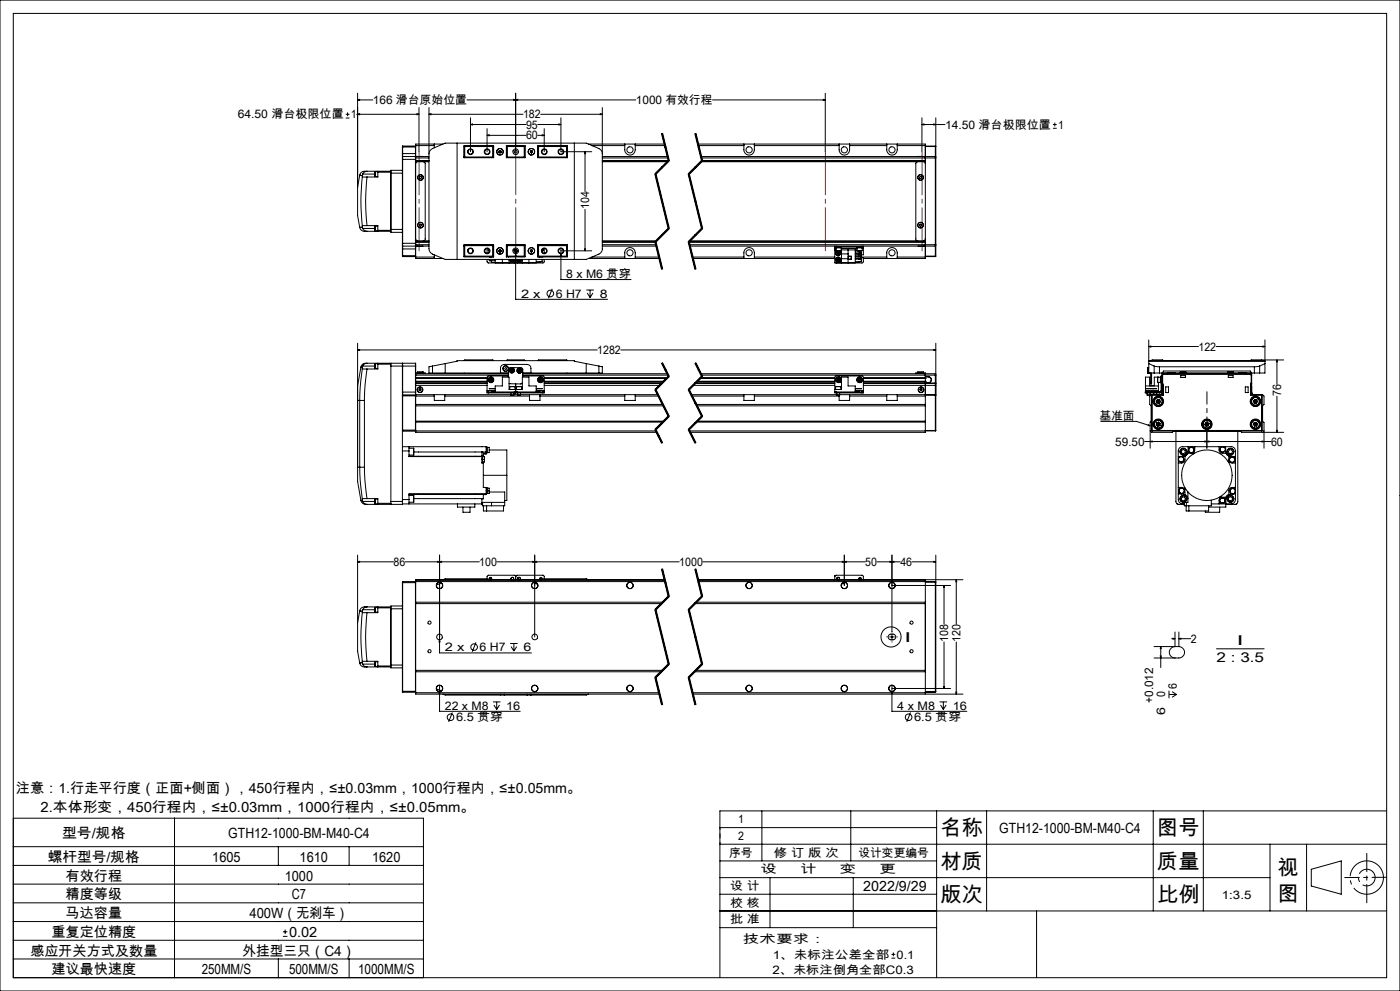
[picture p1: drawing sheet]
<svg xmlns="http://www.w3.org/2000/svg" width="420mm" height="297mm" viewBox="0 0 420 297" stroke-linecap="round" stroke-linejoin="round" font-family="sans-serif">
<g fill="none" stroke="#000" stroke-width=".3">
<path d="M0 0h420v297h-420zM4 4h412v289h-412zM103.7 35.4h1.1M103.7 34.3h1.1M104.3 33.7v1.1M107 34.3h18.7M107.3 29.9l.6-.1v.3zM107.3 34.3l.6-.2v.3zM107.3 29.9h4.5M107.3 27.9v28.2M125.1 34.1l.6 .2-.6 .1zM125.7 32.2v13.3"/>
<path d="M128.7 34.3l.6-.2v.3zM128.7 32.2v42.4l.1 .6 .7 .8 4.1 1.7h42.3l4.3-1.9 .5-.9v-42.7M128.7 34.3h28.2M141.1 37.3l.6-.2v.4zM141.1 37.3h16.7M141.1 35.3v10.2M146.1 38.6v6.9M154.1 29.8l.6 .1-.6 .2zM154.7 29.9l.6-.1v.3zM154.7 27.9v17.6M161.3 37.3h7M162.2 34.3h18.5"/>
<path d="M163.3 38.6v6.9M167.7 37.1l.6 .2-.6 .2zM168.3 35.3v10.2h9.2M180.1 34.1l.6 .2-.6 .1zM190.7 29.9h-50.6M198.6 40l2 8.2M198.8 40l2 8.1M208.6 40l2 8.2M208.8 40l2 8.1M213.7 29.9h33.9M247 29.8l.6 .1-.6 .2zM247.6 27.9v17.6"/>
<path d="M276.6 37.3l.6-.2v.4zM276.6 37.3h6.9M276.6 35.3v10.2M280.1 37.1l.6 .2-.6 .2zM280.7 35.3v11.8M315.9 38.4h1.1M315.9 37.3h1.1M316.4 36.8v1.1M107.3 56.1v8.5l.6 3.6M107.9 52.5h.1M107.9 52.5l.8 .1M107.9 52.5l-.6 3.6"/>
<path d="M108.7 52.9a64.4 64.4 0 0 0 0 14.8M108.7 52.9l1.4 .2M108.7 52.6v.3M108.8 52.2l-.1 .4M108.8 52.2h3.7M110.1 51.3h-.6a1.42 1.42 0 0 0-1.6 1.2M110.1 53.1a66.4 66.4 0 0 0 0 14.5M110.1 51.3a1.37 1.37 0 0 0-1.3 .9M110.1 51.3h7.2M112.5 52.2v.7M112.5 51.5v.7M112.5 51.5h.8"/>
<path d="M112.5 52.9h.8M113.3 51.3v.3M113.3 51.6v1.5h-3.2M113.3 51.6h4M117.3 51.3v.3M117.3 51.6v17.4M117.3 51.9h3.4M120.7 51h-3.4v.3M120.7 47.8v4.1M120.7 47v.8M120.7 46v1M120.7 51.9v16.9"/>
<path d="M120.7 47.8h4M120.7 46h4M120.7 44.1h4M120.8 46.9v26.9M120.8 43.8v3.1M120.8 43.8l-.1 2.2M120.8 46.9h7.9M120.8 43.8h3.8M120.8 46.9l-.1 .1M124.6 46.9v26.9M124.6 43.8v3.1M124.6 46.9l.1 .1"/>
<path d="M124.6 43.8h.1M124.7 46.9h.1M124.7 47v.8M124.7 47.8v25.1M124.7 48.1h4M124.7 43.6h5.6M124.7 47.3h4M125.1 46.9h1.8M126 52.9h.3l.2 .3-.2 .3h-.4l-.1-.3zM127 48.5l.6 .4v22.8l-.6 .5M128.7 48.5h-3.4l-.6 .5M128.7 46.1l.1-.7 .7-.7 4.1-1.8h42.3l4.1 1.8 .6 .7 .1 .7"/>
<path d="M130.3 43.2v1.1M132.9 43.2h-8.2v3.7M137.1 42.9v34.8M139.2 46.9h.1M139.2 43.7h8.9v3.6h-8.9zM139.3 43.8v3.5M139.3 43.8h8.8M139.3 43.8l.1 .1M139.4 43.9h8.4M139.4 47.1h8.4M139.4 43.9v3.2M139.4 47.1l-.1 .1h8.8"/>
<path d="M146.1 40.6l.7-.2v.3zM146.1 40.6h11.7M147.8 43.9l.2-.1v3.4l-.2-.1M147.8 43.9v3.2M149.7 45.3v.3M149.7 45.6l.3 .2M150 45.2l.3 .1M150 45.2l-.3 .1M150.3 45.3v.3M150.3 45.6l-.3 .2M151.9 43.7l.1 .1M151.9 43.7h5.6v3.6h-5.6z"/>
<path d="M151.9 43.8h5.6M151.9 47.2h5.6M152 43.8v3.4l.2-.1M152 43.8l.2 .1M152.2 43.9h5.1M152.2 47.1h5.1M152.2 43.9v3.2M157.3 43.9l.1-.1v3.4l-.1-.1M157.3 43.9v3.2M159.1 45.3v.3M159.1 45.6l.3 .2M159.4 45.2l.3 .1"/>
<path d="M159.4 45.2l-.3 .1M159.7 45.3v.3M159.7 45.6l-.3 .2M161.3 40.6h2M161.3 43.7h8.9v3.6h-8.9zM161.3 43.8h8.8M161.6 43.9l-.2-.1v3.4l.2-.1M161.6 43.9h8.4M161.6 47.1h8.4M161.6 43.9v3.2M162 43.7v.1M162.7 40.4l.6 .2-.6 .1z"/>
<path d="M170 43.9v3.2M170 47.1l.1 .1h-8.8M170.1 43.8v3.5M170.1 46.9h.1M170.1 43.8l-.1 .1M172.3 42.9v34.8M175.5 45.5l.1 .6h-.2zM175.5 45.5v11.9M176.5 43.2h22.9M177.6 43.6h9.8M180.7 48.5h19.6M180.7 46.9h19.6"/>
<path d="M180.7 48.1h19.9M180.7 47.3h19.7M187.4 43.2v1.7a1.57 1.57 0 0 0 1.6 1.6 1.57 1.57 0 0 0 1.6-1.6v-1.7M190.6 43.6h8.9M196.4 52.2l4 16.3M196.8 52.1l4 16.3M198.4 40l2 8.2M200.5 48l-4 4M200.6 48.2l-4 4 4 16.3-4 4 2 8.1M200.8 48.3l-4 4M206.4 52.2l4 16.3M206.8 52.1l4 16.3"/>
<path d="M208.4 40l2 8.2M209.4 43.2h68.2v34.3h-18.6M209.5 43.6h13.7M210.3 48.5h66.7l.6 .5M210.3 46.9h70.3M210.4 47.3h70.2M210.5 48l-4 4M210.6 48.2h67M210.6 48.2l-4 4 4 16.3-4 4 2 8.1M210.8 48.3l-4 4M223.2 43.2v1.7a1.57 1.57 0 0 0 1.5 1.6 1.57 1.57 0 0 0 1.6-1.6v-1.7M226.3 43.6h25.4"/>
<path d="M251.7 43.2v1.7a1.57 1.57 0 0 0 1.6 1.6 1.57 1.57 0 0 0 1.6-1.6v-1.7M254.9 43.6h11.1M266 43.2v1.7a1.57 1.57 0 0 0 1.6 1.6 1.57 1.57 0 0 0 1.6-1.6v-1.7M269.2 43.6h8.4M275.3 48.5l-.6 .4v22.8l.2 .3 .4 .2M275.4 46.9h1.8M276.1 52.9h.3l-.1 .6-.4-.1-.1-.3zM277.6 43.8h3M277.6 43.9h3M280.6 47.3h.1M280.6 46.9v.4M280.6 46.9l.1 .2"/>
<path d="M280.6 43.8v.1M280.6 43.9v3M280.6 47.3v26M280.7 47.1v.2M280.7 47.3v26M107.9 68.2a1.75 1.75 0 0 0 2.2 1.1M107.9 68.2h.1M108.7 67.7v.3M108.7 68l.1 .5M108.7 68l-.8 .2M108.8 68.5l.7 .7 .6 .1M108.8 68.5h3.7"/>
<path d="M110.1 67.6l-1.4 .1M110.1 67.6h3.2v1.4M110.1 69.3h7.2M112.5 69.1h.1M112.5 67.8v.7M112.5 68.5v.6M112.5 67.8h.1M112.5 68.5v.7M112.5 67.8h.8M112.5 69.2h.8M113.3 69v.3M113.3 69h4"/>
<path d="M117.3 69.3v.3h3.4M117.3 69v.3M117.3 68.8h3.4M120.7 68.8v4.1M120.7 72.9v.8M120.7 73.7v.9M120.7 74.6l.1 2.3M120.7 76.6h4M120.7 72.9h4M120.7 73.7l.1 .1M120.7 74.6h4M120.8 73.8v3.1"/>
<path d="M120.8 73.8h7.9M120.8 76.9h3.8M124.6 73.8v3.1M124.7 71.6l.5 .6h3.5M124.7 73.7h.1M124.7 72.9v.8M124.7 73.8v3.7h8.2M124.7 72.5h4M124.7 77h5.6M124.7 73.3h4M124.7 73.7l-.1 .1M124.7 76.8l-.1 .1"/>
<path d="M125.1 73.8h1.8M125.8 67.4l.3-.2 .3 .1v.3l-.2 .2-.3-.1zM130.3 76.4v1.1M139.2 73.8h.1M139.2 73.4h8.9v3.6h-8.9zM139.3 73.4v3.5M139.3 76.9h8.8M139.4 76.8h8.4M139.4 73.6v3.2M139.4 73.6h8.4M139.4 76.8l-.1 .1M146.1 77.7l.1 .9 .3 .2h8"/>
<path d="M146.1 74.5v1.4M146.5 75.1h.4M146.5 74.6v.5M146.8 77h.1M146.8 77.7v.4h1.8M146.9 75.2l-.1 .3M146.9 78.1h.4M147.5 76.9v.1M147.5 78.1v.6h1.1M147.8 73.6l.2-.1v3.4l-.2-.1M147.8 73.6v3.2M148.1 73.5h-8.8l.1 .1"/>
<path d="M148.6 77.7v1.1h12.3v-1.1M149.7 75v.3M149.7 75.3l.3 .2M150 74.9l.3 .1M150 74.9l-.3 .1M150.3 75v.3M150.3 75.3l-.3 .2M150.7 77.7v1.1M151.9 73.4h5.6v3.6h-5.6zM151.9 76.9h5.6M151.9 73.5h5.6M152 76.9l-.1 .1"/>
<path d="M152.2 73.6l-.2-.1v3.4M152.2 76.8h5.1M152.2 73.6v3.2M152.2 73.6h5.1M152.2 76.8l-.2 .1M152.5 76.9v.1M152.6 76.9v.1M152.7 77.7v1.1M152.8 78h1.5M152.8 77.7v.3M153.2 76.9v.1M153.4 78l.2 .2"/>
<path d="M153.6 78v.2M153.9 78l.1 .1M154 78.1l-.4 .1M154 78v.1M154.3 75.1h.1M154.3 75.3l.1 .2M154.3 75v.1M154.3 77.7v.3M154.4 74.9h.6M154.4 77.7a.76 .76 0 0 1-.6 .8 .76 .76 0 0 1-.8-.5 .77 .77 0 0 0 .9 .6 .77 .77 0 0 0 .6-.9M154.7 76.1l.2 .6h-.3zM154.7 74.3v15.4h27.6"/>
<path d="M154.9 77.7a.78 .78 0 0 0 .7 .9 .78 .78 0 0 0 .9-.6M155.1 78h.1M155.1 75.1h.1M155.1 75v.1M155.1 77.7v.3M155.1 78h1.5M155.1 75.3l-.1 .2M155.4 78l.4 .2M155.8 78v.2M156 78l-.2 .2M156.3 76.9v.1M156.6 78h.1"/>
<path d="M156.6 77.7v.3M156.7 77.7v1.1M156.8 76.9v.1M157.3 73.6l.1-.1v3.4l-.1-.1M157.3 73.6v3.2M158.7 77.7v1.1M159.1 75v.3M159.1 75.3l.3 .2M159.4 74.9l.3 .1M159.4 74.9l-.3 .1M159.7 75v.3M159.7 75.3l-.3 .2"/>
<path d="M161.3 73.4h8.9v3.6h-8.9zM161.3 76.9h8.8M161.3 73.5h8.8l-.1 .1M161.6 73.6l-.2-.1v3.4l.2-.1M161.6 76.8h8.4M161.6 73.6v3.2M161.6 73.6h8.4M161.9 76.9v.1M161.9 78.4v.3h-1M162 76.9v.1M162.6 75.1h.3M162.6 77h.1"/>
<path d="M162.6 77.9v-.2v.7h-1.7M162.9 75.1h-.3M162.9 74.6v.5M163.3 77.7v.9l-.4 .2h-8M163.3 74.5v1.4M168.3 76.1l.1 .6h-.3zM168.3 74.3v9.5h21M168.3 75.2h9.2M170 73.6v3.2M170 76.8l.1 .1M170.1 73.4v3.5M170.1 73.8h.1"/>
<path d="M175.4 74.6h.2l-.1 .6zM175.5 62.8v12.4M176.5 77.5h21.3M177.6 77h9.8M180.7 72.2h16.2M180.7 73.8h16.2M180.7 73.3h16.1M187.4 77.5v-1.7a1.57 1.57 0 0 1 1.6-1.6 1.57 1.57 0 0 1 1.6 1.6v1.7M190.6 77h7.1M196.4 72.5l2 8.2M196.6 72.5h-15.9M196.8 72.4l2 8.2"/>
<path d="M200.5 68.3l-4 4M200.8 68.6l-4 4M206.4 72.5l2 8.2M206.6 72.5h71M206.8 73.3h73.8M206.8 72.4l2 8.2M206.9 73.8h73.7M207.7 77h15.5M207.8 77.5h42.6M210.5 68.3l-4 4M210.8 68.6l-4 4M223.2 77.5v-1.7a1.57 1.57 0 0 1 1.5-1.6 1.57 1.57 0 0 1 1.6 1.6v1.7"/>
<path d="M226.3 77h24.1M250.4 74h.5M250.4 74v.5M250.4 74.5v4.3h6.2v-3.9M250.4 73.8v.2M250.4 74.9h.4M250.4 74.5h.4M250.7 74v.3h1.7v-.3M250.8 75.1h.9M250.8 75.1h1.6M250.8 74.3v.8M250.9 73.8v.2"/>
<path d="M250.9 74h7.7M251 77.7l.1 .4M251 77.7l.5 .1M251.1 76l.3 .2M251.1 75.1a.77 .77 0 0 0-.3 1.1 .77 .77 0 0 0 1 .3 .77 .77 0 0 0 .4-1M251.1 75.6v.4M251.1 75.6l.4 .2M251.1 78.1l.4 .1M251.2 75.1a.74 .74 0 0 0-.4 1 .74 .74 0 0 0 .9 .4 .74 .74 0 0 0 .4-1M251.4 77.4l.4 .1M251.4 77.4l-.4 .3M251.4 77.4l.1 .4"/>
<path d="M251.5 75.8l.3 .3M251.5 75.8l-.1 .4M251.5 77.8l.3 .2M251.5 77.8v.4M251.5 77.8l-.4 .3M251.5 75.4l.3 .2M251.5 75.4l-.4 .2M251.5 75.4v.4M251.7 75.1l.4 .4M251.8 76.1l-.4 .1M251.8 77.5v.5M251.8 77.5l-.3 .3"/>
<path d="M251.8 75.1l.4 .4M251.8 75.6v.5M251.8 75.6l-.7 .4M251.8 78l-.3 .2M252.4 75.1h-.7M252.4 74.3v.8M252.4 74.9l4.7 .1M252.4 74.5h4.7M252.4 74.9v3.9M252.4 76.1h2M252.4 77.5h2M254.4 74.9v3.9"/>
<path d="M254.5 76.8h.9v.9h-.9zM254.5 76.8v.9M256.6 75.5h1.8v.4M256.6 76.2h1.8v.5h-1.8M256.6 77h1.8v.4h-1.8M256.6 77.7h1.8M256.6 75.9h1.8M257 74v.3h1.7M257.1 75.1h1.6M257.1 74.3v.8M257.7 77.4v.3l.3-.2 .3 .2M257.7 75.1v.4"/>
<path d="M257.7 76.7v.3M257.7 78.4v.3h-1.1M257.8 75.5h.4M257.9 77.5h.2M258.3 75.9l-.1 .3-.5-.3v.3M258.4 75.7v.2M258.4 77.7v.2M258.4 77.3h.6v1.2l-.3 .3h-8.1M258.4 77.7v.7h-1.8M258.4 77h7.6M258.6 74h.4M258.6 73.8v.2"/>
<path d="M258.7 74.3v.8M258.7 74.5h.3M258.7 74v.3M259 74v.5M259 73.8v.2M259 74.5v1.9h-.6M266 77.5v-1.7a1.57 1.57 0 0 1 1.6-1.6 1.57 1.57 0 0 1 1.6 1.6v1.7M269.2 77h8.4M275.4 73.8h1.8M275.8 67.4l.3-.2 .4 .4-.3 .2-.3-.1zM277.6 71.6l-.5 .6h-70.2M277.6 76.8h3"/>
<path d="M277.6 76.9h3M280.6 73.3h.1M280.6 73.3v.5M280.6 76.8h.1M280.6 76.8v.1M280.6 73.8v3M280.7 73.3v.3M280.7 73.6l-.1 .2M280.7 76.8l-.1 .1M280.7 73.6v3.2M165.7 86.6l-1.2 2.8M175.9 86.9h2.3"/>
<path d="M176.2 87.8l.8 1.4M177 86.9v2.3M177.9 87.8l-.9 1.4M107.3 104.9l.6-.2v.3zM107.3 102.9v37.1M107.3 104.9h71.9M108.3 110l-1 5.7v4.3h.6M108.3 110l.4 .1M108.7 110.5l-.6 5.6-.2 3.9M108.7 110.5l1.4 .1M108.7 110.1v.4M108.8 109.7l-.1 .4"/>
<path d="M108.8 109.7h3.7M110.1 108.9h-.3a1.43 1.43 0 0 0-1.5 1.1M110.1 110.6l-.6 4.6-.2 4.8M110.1 108.9l-.7 .1-.6 .7M110.1 108.9h14.5M112.5 110.4h.1M112.5 109v1.4M112.5 109h.8M112.5 110.4h.8M113.3 108.9v.2M113.3 109.1v1.5h-3.2M113.3 109.1h4"/>
<path d="M117.3 108.9v.8M117.3 109.7h7.4M117.3 109.7v40.6M120.7 108.9h.1M120.7 108.9l.1 9.5M120.7 117.5v.9M120.7 108.9v8.6M120.7 118.4v31.9M120.7 118.7h4M120.7 117.5h4M120.8 118.4v10.8M120.8 118.4h3.8"/>
<path d="M120.8 118.4h-.1M124.6 108.9v9.5M124.6 108.9l.1 .8M124.6 118.4v10.8M124.6 118.4h.1M124.7 114.8v.1M124.7 109.7v2.7M124.7 111.8h.6M124.7 117.5v.8M124.7 118.3v11.3h72.3M124.7 118.3h5.6M124.7 118.7h5.6"/>
<path d="M124.7 112h27.8M124.7 114.3h21.4M124.7 113.4h21.4M124.7 112.4h27.8M124.7 114.9h21.4M124.7 114.8h21.4M124.7 115.5h21.4M124.7 112.4v2.4M124.7 114.9v2.6M125.3 111.7v.1M125.3 111.7h1.7M125.3 111.5h1.4"/>
<path d="M125.3 111.8h1.7M125.3 111.5v.5M125.7 116.6l.3-.1 .3 .2v.3l-.6-.1zM126.7 111.5h-1.4M126.7 111.5h.3M127 111.5h.1M127 111.7v.1M127 111.8h.6v.2M127 111.5v.5M129.8 111.8h20.3v-1.4a1.14 1.14 0 0 1 1.2-1.2h6.9a1.14 1.14 0 0 1 1.1 1.2v1.4h20.4M129.8 109.7l-1.1 .2v1.9h1.1M129.8 109.7v2.1"/>
<path d="M130.3 118.3h3.1M130.3 118.3v1.7h3.1v-1.7M133.4 118.3h19.9M133.4 118.7h25.5M133.6 109v2.8M139.3 108h8.7M139.3 108v.1M139.3 111.8v.2M146.1 114.3h-21.4l21.4 .1M146.1 113.3h-21.4h21.4M146.1 117.5h.5M146.1 117.5v.3h.5"/>
<path d="M146.1 117v.5M146.1 117h2.5M146.6 117.5h7.7M146.6 117.8h7.7M146.6 117.5v.3M146.9 113.6v.4M146.9 113.6l.4 .2M146.9 114l.4 .3M147.2 113.4l-.3 .2M147.2 113.4l.4 .2M147.2 113.4l.1 .4M147.3 113.8l.4 .2"/>
<path d="M147.3 113.8l-.4 .2M147.3 113.8v.5M147.5 117.1v.2h1.1M147.6 113.6l.1 .4M147.6 113.6l-.3 .2M147.7 114l-.4 .3M148 108v.1M148.6 117.5v-1.8h2.1v-2.7h2v3.7h4v-3.7h2v2.7h2.2v1.8M148.6 116.4h-1.8l1.8 .1M150.1 111.7h2.4M152 108h5.4M152 108v.1"/>
<path d="M152.5 112.7h-6.1l-.3 .4v3.9M152.5 113l.1-2.4 .5-.5 3.5 .2 .2 .4v2.3M152.9 115.9h1.6M152.9 115.9v.8M153.1 110.9l.1 .4M153.1 110.9l.5 .1M153.2 111.3l.5 .1M153.3 118.4h.8M153.3 117.8v.6M153.5 110.6l-.4 .3M153.5 110.6l.4 .1M153.5 110.6l.1 .4"/>
<path d="M153.6 111l.1 .4M153.6 111l.4 .1M153.6 111l-.4 .3M153.9 110.7l.1 .4M153.9 110.7l-.3 .3M154 111.1l-.3 .3M154.1 118.3h1.2M154.1 117.8v.6M154.3 117.8h.4M154.3 117.5h.9M154.3 117.5v.3M154.5 115.9v.8"/>
<path d="M154.7 117.8h.5M154.7 115v2.8M155 115.8h.1M154.9 115.9h1.6M154.9 115.9v.8M155 115.8l1.5 .1M155.2 117.5h7.6M155.2 117.8h7.6M155.2 117.5v.3M155.3 118.4h.1M155.3 117.8v.6M155.4 118.4h.7"/>
<path d="M155.4 118.4h.1M155.4 111l.1 .4M155.4 111l.9 .2M155.5 111.4l.5 .1M155.8 110.7l-.4 .3M155.8 110.7l.3 .1M155.8 110.7l.1 .4M155.9 111.1l-.4 .3M155.9 111.1l.1 .4M156.1 118.4h-.7M156.1 118.3h2.8M156.1 117.8v.6"/>
<path d="M156.1 110.8l.2 .4M156.1 110.8l-.2 .3M156.3 111.2l-.3 .3M156.5 115.9v.8M156.7 114.7l-.4 .4-3.6-.2M156.8 112.7h6.2l.3 .3v4M156.8 112h43.4M156.8 112.4h43.6M156.8 111.7h2.5M157.4 108v.1M158.9 118.3h3.1M158.9 118.3v1.7h3.1v-1.7"/>
<path d="M160.9 116.4h1.7l-1.7 .1M161.4 108h8.7M161.4 108v.1M161.7 113.7l.1 .4M161.7 113.7l.8 .3M161.8 114.1l.4 .2M161.9 117.1v.2h-1M162 118.3h25.4M162 118.7h25.4M162.1 113.4l.4 .2M162.1 113.4l-.4 .3M162.1 113.4l.1 .9"/>
<path d="M162.5 113.6v.4M162.5 113.6l-.7 .5M162.5 114l-.3 .3M162.8 117.5h.5M162.8 117.5v.3M163.3 117.5v.3h-.5M163.3 117v.5M163.3 114.3h35.8M163.3 113.3h36.8M163.3 113.4h36.7M163.3 117l-2.4 .1M163.3 114.9h35.2"/>
<path d="M163.3 114.8h35.3M163.3 115.5h34.6M163.3 114.4h35.7M170.1 108v.1M170.1 111.8v.2M175.9 109l-3.6-.7v-.2h-35.2v.2l-7.3 1.4M175.9 109v2.8M175.9 109l3.8 .7M179.7 109.7l1 .2v1.9h-1M179.7 109.7v2.1M186.2 104.9h94.5M187.4 118.3h3.2"/>
<path d="M187.4 118.3v1.7h3.2v-1.7M190.6 118.3h6.7M190.6 118.7h7M196.5 116.9l4 7.9M196.8 116.7l4 8M198.5 108.9l2 4M198.6 108.8l2 4-4 4 4 8-4 4 2 3.9M198.8 108.7l1 2M199.8 110.7l1 2zM200.5 112.7l-4 4M200.8 112.9l-4 4M206.5 116.9l4 7.9"/>
<path d="M206.8 116.7l4 8M207.4 118.3h15.8M207.6 118.7h15.6M207.9 115.5h42.5M208.5 108.9l2 4M208.5 114.9h41.9M208.6 108.8l2 4-4 4 4 8-4 4 2 3.9M208.6 114.8h41.8M208.8 108.7l2 4M209 114.4h41.4M209.1 114.3h41.3M209.2 114.3h41.2"/>
<path d="M210 113.4h40.4M210.1 113.3h40.3M210.2 112h70.4M210.4 112.4h70.2M210.5 112.7l-4 4M210.8 112.9l-4 4M223.2 118.3h3.1M223.2 118.3v1.7h3.1v-1.7M226.3 118.3h24.7M226.3 118.7h25.4M250.4 117.5h.5M250.4 116.7h2v-3.7h2v2.7h2.2v1.8"/>
<path d="M250.7 115.9h1.5M250.7 115.9v.8M250.9 117.5h7.7M250.9 117.5v.3M250.9 117.8h7.7M251 118.4h.1M251 117.8v.6M251.1 118.4h.8M251.1 118.4h.7M251.2 113.9l.3 .4M251.3 113.6l-.1 .3M251.3 113.6l.6 .5"/>
<path d="M251.6 113.8l-.4 .1M251.6 113.8l-.1 .5M251.7 113.4l.3 .3M251.7 113.4l-.4 .2M251.7 113.4l-.1 .4M251.9 118.3h3M251.9 117.8v.6M251.9 118.4h-.1M251.9 114.1l-.4 .2M252 113.7l-.1 .4M252 113.7l-.4 .1M252.2 115.9h.1"/>
<path d="M252.2 115.8l-1.5 .1M252.2 115.9v.8M254.9 118.3h11.1M254.9 118.7h11.1M254.9 118.3v1.7h-3.2v-1.6M256.6 116.4h1.8l-1.8 .1M257.5 113.7v.4M257.5 113.7l.8 .3M257.5 114.1l.4 .2M257.7 117.1v.2h-1.1M257.8 113.4l.4 .2M257.8 113.4l-.3 .3"/>
<path d="M257.8 113.4l.1 .9M258.2 113.6l.1 .4M258.2 113.6l-.7 .5M258.3 114l-.4 .3M258.6 117.5h.4M258.6 117.5v.3M259 113.3h18.6M259 117.5v.3h-.4M259 117v-4l-.2-.3h-7.9l-.5 .4v4.7h.5M259 117v.5M259 114.3h18.6M259 113.4h18.6"/>
<path d="M259 117l-2.4 .1M259 114.9h21.6M259 115.5h21.6M266 118.3h3.2M266 118.3v1.7h3.2v-1.7M269.2 118.3h11.4M269.2 118.7h8.4M275.3 111.5h.1M275.3 111.7h.1M275.3 111.8h-.6v.2M275.3 111.7h1.7M275.3 111.5h1.7"/>
<path d="M275.3 111.5v.5M275.3 111.8h1.7M276.2 116.5l.3 .1-.1 .5-.3-.1-.1-.3zM277 111.7v.1M277 111.8h.6v3M277 111.5v.5M277.6 114.3l-18.6 .1M277.6 114.8v14.8h-70.6M277.6 114.3h.1M277.6 113.3h.1M277.6 114.8h.1M277.6 118.4h3"/>
<path d="M277.6 112.9h.8M277.6 114.8h3M277.6 113h.8M278.4 112.9a.98 .98 0 0 1 1 .8 .98 .98 0 0 1-.7 1.1M278.4 113a.88 .88 0 0 1 .9 .8 .88 .88 0 0 1-.9 .9M278.4 112.9v.1M278.4 114.7v.1M278.4 114.7l-19.4 .1M280.1 104.7l.6 .2-.6 .1zM280.6 118.3v.1M280.6 114.8h.1M280.6 112v.4"/>
<path d="M280.6 114.8v.1M280.6 114.9v.6M280.6 112.4v2.4M280.6 115.5v2.8M280.6 118.4v10.6M280.7 102.9v26.1M280.7 114.9h-.1M280.7 114.8h.1M280.7 114.9l-.1 .6M343.6 115.7h3.9M343.7 117.1h3.8v.2h-3.8zM344 117.5h-.4v.3h.4"/>
<path d="M344 117.5h3.9M344 116.4l.7 .1zM344 117.8h1.2M344 117.5v.3M344.1 118.4h.9M344.1 117.8v.6M344.3 110.3l.1 1.6M344.4 110.3h-.1M344.4 110.2l-.1 .1M344.4 110.3v1.6M344.4 110.2v.1M344.4 110.3h.2"/>
<path d="M344.4 110.2h.2M344.6 103.9l.6-.2v.3zM344.6 101.9v9.9M344.6 103.9h14.9M344.6 108.1h34.9M344.6 108.3h34.9M344.6 109l1.7 .7M345 116.4l.4 .1zM345 117.8v.6M345.2 117.8h.8M345.2 117.5v.3M345.2 114.5v.6h.3v-.6"/>
<path d="M345.2 114.5h.3M345.2 111.8v2.7M345.5 118.4h.2M345.5 108h3.4M345.5 108v.1M345.5 111.8v2.7M345.5 118.4v10.6M345.7 118.4h3.3M345.7 118.4v10.6M345.7 116.4l.4 .1zM346 117.5v.3M346 117.8h1.9"/>
<path d="M346.1 117.8v.5M346.3 109.7l1.5 .2M346.3 111.8h1.5M346.3 111.8l-1.9 .1M346.3 109.7v2.1M346.5 116.4l.4 .1zM347 117.8v.5M347.3 113.1v1.5zM347.3 119.7l.6 .1M347.3 119.7l-.4 .5M347.3 119.7l.2 .6M347.3 114.6h.8"/>
<path d="M347.5 113v.1M347.5 114.6v2.9M347.8 111.8h.9M347.8 109.9h28.5M347.8 109.9v1.9M347.9 117.5v.3M347.9 119.8l.3 .6M347.9 119.8l-.8 1M348.1 113v1.7h.2M348.3 117l-.4 .5M348.3 113h-2v2.6h-1.4v-2.6h-1.3v4.5M348.3 117h.3"/>
<path d="M348.3 113.1h.4M348.3 113.1v3.9M348.6 117.2l-.7 .6M348.6 117.6l-.5 .7M348.7 116v1.6M348.7 112.7h-.4v.4M348.7 116h.1M348.7 117.6h.1M348.7 111.8v4.2M348.7 111.8l.4-.6h26l.4 .6M348.7 114.9l.1 .6M348.7 111.7h26.7"/>
<path d="M348.7 117.6l-.4 .7M348.7 111.7v.5M348.7 115v1M348.8 116h.1M348.8 114.9l.2 .6M348.8 114.8h.1M348.8 114.8l-.1 .1M348.8 114.9h-.1M348.8 116v1.6M348.8 112.4v2.4M348.8 117.6h.1M348.8 115.5h.2"/>
<path d="M348.8 118.3l.2 .1M348.8 118.3h-3.5l-.4 .4v2.5l.4 .4v4.6l-.2 .3v7.8M348.8 115.5v2.8M348.9 108v.1M349 115.5v2.9M349.1 112.1l-.3 .3M349.1 112v.1M349.1 112l-.4 .3 .1 .1M349.1 112h26M349.1 112.1h26M349.7 116h.9v1.6h-.9zM350.2 112v-.2h.6v.2"/>
<path d="M352.5 111.7v.1M354 111.7l.1 .1M354 111.7h1.8M354 111.5h1.1M354 111.5v.2M354.2 112.6h1.4v.5h-1.4zM355.1 111.5h-1.1M355.1 111.5h.7M355.8 111.7l-.1 .1M355.8 111.5v.2M364.8 103.9h14.7M368.3 111.7l.1 .1"/>
<path d="M368.3 111.5h1.2M368.3 111.7h1.8M368.3 111.5v.2M368.5 112.6h1.4v.5h-1.4zM369.4 111.5h-1.1M369.4 111.5h.6M370 111.5h.1M370.1 111.7l-.1 .1M370.1 111.5v.2M371.7 111.7v.1M373.3 112v-.2h.6v.2M373.6 116h.8v1.6h-.8z"/>
<path d="M375.1 112.1l.3 .3M375.1 112l.3 .2v.2M375.1 112v.1M375.1 115.5h.2M375.1 118.4h3.4M375.1 115.5v2.9M375.2 108h3.4M375.2 108v.1M375.3 117.6h.1M375.3 118.3l-.2 .1M375.3 118.3h3.5l.4 .4v2.5l-.4 .4v4.6l.4 .4v7.7M375.3 115.5v2.8"/>
<path d="M375.3 116h.1M375.3 114.9l-.2 .6M375.3 114.9h.2M375.3 116v1.6M375.3 116h.2M375.3 117.6h.2M375.4 114.8l-.1 .1M375.4 114.8l.1 .1M375.4 112.4v2.4M375.4 111.7v.5M375.4 115v1M375.4 117.6l.4 .7"/>
<path d="M375.5 116v1.6M375.5 114.9l-.2 .6M375.5 117.6l.5 .7M375.5 111.8h.8M375.5 111.8v4.2M376.3 111.8h1.6M376.3 109.9v1.9M376.4 119.7l.6 .1M376.4 119.7l-.4 .5M376.4 119.7l.5 1.2M377 119.8l.3 .6M377 119.8l-.4 .5"/>
<path d="M377.9 109.7l-1.6 .2M377.9 109.7v2.1M378.5 118.4h.1M378.5 107.9l.1 .1M378.5 118.4v10.6M378.6 108v.1M378.6 118.4v10.6M378.9 103.7l.6 .2-.6 .1zM379.5 101.9v9.9h-1.6M379.5 109l-1.6 .7M383.1 107.9v7.3M383.1 118.7v10.9"/>
<path d="M383.1 107.9l.1 .6h-.3zM385.1 107.9l-9.9 .1M107.9 120h1.4M107.9 120v20M109.3 120v20M120.7 133.9h25.1v1.6M120.7 135.1h2M120.7 128.9h4M120.7 129.1l.1 .1M120.8 129.2h3.8M122.7 133.9v1.2M122.7 135.1v1.7l22.6 .1v.8"/>
<path d="M122.7 136.4h1.4M122.7 134.3h1.4M122.7 136.7h21.9M124.1 134.3v2.1M124.1 135.5h21.7M124.7 121.2h74.1M124.7 121.6h74.3M124.7 126.2h74.4M124.7 126.5h74.2M144.6 136.7v1M144.6 137.7v1.1h.4M144.6 135.5h.1"/>
<path d="M144.6 135.5v1.2M144.6 133.8v.1M144.6 137.7h.7M144.6 136.6h.4M144.8 136.8v1.7h-.2M145 138.5v.3M145 136.6v.3M145 138.8v7.3h.8v1.9M145.3 137.7v.8h-.5M145.8 135.5v.4M145.8 135.9h-.8v.7M145.8 134h.4v1.7"/>
<path d="M145.8 135.9v.2h-.8M146 134v1.7M146.2 134.1h.6v1.5l-1 .1M146.8 134.9h5.2v7.5M196.5 128.8l2 4M196.8 129.1l-72.2 .1M196.8 128.7l2 4M200.5 124.6l-4 4M200.8 124.9l-4 4M206.5 128.8l2 4M206.8 128.7l2 4M206.8 129.1h73.8"/>
<path d="M208.8 121.2h68.8M208.9 126.5h68.7M209 121.6h68.6M209.2 126.2h68.4M210.5 124.6l-4 4M210.8 124.9l-4 4M277.6 129h3M280.6 129h.1M280.6 129v.1M280.7 129l-.1 .1M330.2 126.3h10.7l4.2 1.3M343.4 132.3h37.9"/>
<path d="M344.5 127.3l.6 .3h-.6zM345.1 129.1l.4 .5h6.1l.5-.5M345.1 132.3l.6-.1v.3zM345.5 129h.2M345.5 129l.2 .1M345.7 129v.1M345.7 129.1h32.8M345.7 129h32.8M346.9 120.2l.2 .6M346.9 120.2l.6 .1M346.9 127.4l.5 .4M347 126.7l-.1 .7"/>
<path d="M347 126.7l.5 .4M347.1 120.8l.6 .1M347.5 127.1l-.6 .3M347.5 127.1l-.1 .7M347.5 127.1l.5 .5M347.5 120.3l.2 .6M347.5 120.3l.7 .1M347.6 126.5l.5 .4M347.6 126.5l-.6 .2M347.6 126.5l-.1 .6M348 127.6l-.6 .2M348.1 126.9l-.1 .7"/>
<path d="M348.1 126.9l-.6 .2M348.2 120.4l-.5 .5M352 129.2h20.1M352.8 129.2v21.1a.91 .91 0 0 0 .8 .9h1.7M353.5 137.8v11.9a1.42 1.42 0 0 0 1.8 1.3M354.4 135l.6-.3 .6 .3v.7l-.6 .3-.6-.3zM356.3 135.9l-.8 .7v1.2a.96 .96 0 0 1-1 1h-1M356.3 135.9h1.5l.1 .2M356.4 135.5l-.1 .4M356.4 135.5a1.98 1.98 0 0 1-2.5 1.3h-.4M356.5 133.9l-.1 1.6M357.4 134a.85 .85 0 0 1 .9 .9 .85 .85 0 0 1-.9 .8"/>
<path d="M357.4 134a.85 .85 0 0 0-.8 .9 .85 .85 0 0 0 .8 .8M357.4 134a.85 .85 0 0 0-.9 .9 .85 .85 0 0 0 .9 .8M358.4 133.9v1.2l-.3 .5 .2 .3M361.4 127.3l.4 .5M361.5 132.2l.6 .1-.6 .2zM361.6 126.6l-.2 .7M361.6 126.6l.5 .5M362.1 127.1l.4 .5M362.1 127.1l-.7 .2M362.1 128.7v5.6M362.1 132.3l.6-.1v.3zM362.3 126.5l.4 .5"/>
<path d="M362.3 126.5l-.7 .1M362.3 126.5l-.5 1.3M362.5 127.6l-.7 .2M362.7 127l-.2 .6M362.7 127l-.6 .1M365.7 133.9v1a.96 .96 0 0 0 1 1h1.1l.9 .7M366.7 133.9h-11.9a1.27 1.27 0 0 0-1.3 1.2v2.4M367 133.9h2.4a1.21 1.21 0 0 1 1.2 1.2v12M367.7 133.9v1a1.55 1.55 0 0 0 1.3 1.8M368.6 138.6l.3-.1 .4 .2 1.3 .1M368.7 136.6l.3 .1M368.7 136.6v1.5l-.3 .2"/>
<path d="M368.8 134.8h.7l.3 .6-.3 .5h-.7l-.3-.5zM369 136.7l1.6 .1M371.3 129.2v21.1a.91 .91 0 0 1-.8 .9h-2.8M372.1 129.1l.4 .5h12.6M376 127.2l.3 .5M376 120.2l.2 .6M376 120.2l.6 .1M376.2 120.8l.7 .1M376.3 126.6l-.3 .6M376.3 126.6l.3 .5M376.6 127.1l-.3 .6M376.6 127.1l.4 .6"/>
<path d="M376.6 120.3l-.4 .5M376.6 120.3l.7 .1M376.9 126.6h-.6M376.9 126.6l.4 .5M376.9 126.6l-.3 .5M377 127.7h-.7M377.3 127.1l-.3 .6M377.3 127.1l-1.3 .1M377.3 120.4l-.4 .5M378.5 129v.1M378.5 129h.1M378.6 132.2l.6 .1-.6 .2z"/>
<path d="M378.6 129l-.1 .1M379.2 129.1l-.4 .5M382.9 129h.3l-.1 .6zM107.3 140v4.3l1 5.7M107.3 140h.6M107.9 140h1.4M107.9 140l.2 3.9 .6 5.6M108.3 150a1.59 1.59 0 0 0 1.8 1.2M108.7 149.5v.4M108.7 149.9l.1 .4M108.7 149.9l-.4 .1M108.8 150.3l.4 .5 .9 .4"/>
<path d="M108.8 150.3h3.7M109.3 140l.2 3.8 .6 5.6M110.1 149.4l-1.4 .1M110.1 149.4h3.2v1.4M112.5 149.6v1.4M112.5 149.6h.8M112.5 151h.8M113.3 150.8v.4M113.3 150.8h4M117.3 150.3v.9M117.3 150.3h3.4M120.7 150.3v.9h-10.6"/>
<path d="M120.7 149.7h2M122.7 149.7v1.3M122.7 150.5h1.4M122.7 148.5h1.4M122.7 148.1h23.1M124.1 148.5v2M124.1 149.4l20.5 .1M137.2 151v1h5.3v-1M138.9 152v1.5h2.1v-1.5M144.6 151h.1M144.6 150.6h6.8M144.6 149.5v1.5"/>
<path d="M145 142.4h7M145 151.6v1.5h6.1v-1.5M145.8 148v.1M145.8 146.2l.4 .1v1.6M145.8 148.1l-.8 .1v1.3h-.4M145.8 148h-23.1v1.7M145.8 147.1h1M146 146.2l-.2 1.8M146 151.6v1.5M146.2 146.3h.6v.8M146.8 147.1v.8h-.8M146.8 147.5h4.6v4.1h-6.7v-.6h-24"/>
<path d="M147.5 150.6v1M152 142.4v7.6h-.6M353.1 151l.2 .2M353.5 148l2 .2M353.5 146.1h1.1l.6 .3 .3-.2M353.6 147.1a.86 .86 0 0 0 .9 .9 .86 .86 0 0 0 .9-.9M353.7 147.1a.85 .85 0 0 1 .8-.9 .85 .85 0 0 1 .9 .9M353.7 147.1a.85 .85 0 0 0 .8 .8 .85 .85 0 0 0 .9-.8M354.6 148.9h.7l.3 .6-.3 .6h-.7l-.3-.6zM355.5 148.2a1.37 1.37 0 0 1 .9 1.3M355.7 146.6l-.2 .1v1.5M355.8 151.6v1.5h6.8v-1.5"/>
<path d="M355.9 150.6v1M356.4 147.5v3.1h-1.1v1h8.1v-1.7M356.4 147.5h.1M356.7 151.6v1.5M365.8 149l.2 .3-.3 .5v1.2M365.9 152v1.5h-4.3v-.4M366.2 148.8l.2 .2h1.4M366.7 149.2a.85 .85 0 0 0-.8 .8 .85 .85 0 0 0 .8 .8M366.7 149.2a.85 .85 0 0 1 .9 .8 .85 .85 0 0 1-.9 .8M367.7 150.1v1.9h-5.1M367.8 149.4l-.1 1.6M367.8 149v.4"/>
<path d="M368.5 149.2l.6-.4 .6 .4v.6l-.6 .4-.6-.4zM370.6 146.1h-1a1.02 1.02 0 0 0-.9 1v1.1l-.9 .8M370.6 148l-1 .1a1.62 1.62 0 0 0-1.8 1.3M370.6 147.3v2.4a1.27 1.27 0 0 1-1.2 1.3h-6M371.1 151l-.3 .2M107.3 168.4l.6-.2v.3zM107.3 168.4h10.8M107.3 166.4v20.2M120.7 174.7h4M120.8 174.3l-.1 7.3M120.8 174.3v33.2M120.8 174.3h78.7"/>
<path d="M121.6 168.4h22.2M124.7 174.4l-.1 33.1M124.7 173.9h74.7M131.3 168.2l.6 .2-.6 .1zM131.9 168.4l.6-.2v.3zM131.9 166.4v29.3h27.5M132.4 174.7l-1.5 .7M146.1 173.7l.1-1 .3-.3h7.9l.3 .4 .3-.4h7.9l.4 .3v1M146.1 173.5h-12.5l-.7 .2M146.8 173.5h.1M146.8 173.3v.2M146.8 173.5h.7"/>
<path d="M146.9 173.1h.4M147 173.7a.36 .36 0 0 1-.1-.5 .36 .36 0 0 1 .5 0 .36 .36 0 0 1-.2 .5M147.5 173.3v.2M153.5 173.7a.41 .41 0 0 1-.1-.6 .41 .41 0 0 1 .6 0 .41 .41 0 0 1 0 .6M154.5 172.5h.4M154.7 172.5v1.2M155.5 173.7a.41 .41 0 0 1-.1-.6 .41 .41 0 0 1 .6 0 .41 .41 0 0 1 0 .6M159.8 168.2l.6 .2-.6 .1zM160.4 168.4l.6-.2v.3zM160.4 166.4v24.5M160.4 174.6l.3 .3h.5M160.9 174.7v.3"/>
<path d="M161.9 173.3v.2M162 173.5h.6M162.2 173.7a.36 .36 0 0 1-.2-.5 .36 .36 0 0 1 .6 0 .36 .36 0 0 1-.2 .5M162.6 173.5h.1M162.6 173.3v.2M163.3 173.5h12.6l.6 .2M198.4 170.6l2 8.2M198.6 170.6l2 8.1-4 4 4 16.3-4 4 2 8.2M198.8 170.5l1 4.1M199.4 173.7h-74.7v34.3h73.1M199.8 174.6l1 4.1zM200.5 178.6l-4 4"/>
<path d="M200.8 178.8l-4 4M203.8 168.4h-54.7M208.4 170.6l2 8.2M208.6 170.6l2 8.1-4 4 4 16.3-4 4 2 8.2M208.8 170.5l2 8.2M209.4 173.7h79.5M209.4 173.9h68.2M209.5 174.3h71.1M210.5 178.6l-4 4M210.8 178.8l-4 4M250.4 172.8l.4-.4h7.9l.3 .4v.9M250.6 172.5h-.2v1.2"/>
<path d="M251.2 173.7a.43 .43 0 0 1-.1-.6 .43 .43 0 0 1 .7 0 .43 .43 0 0 1-.1 .6M252.7 168.2l.6 .2-.6 .1zM253.3 174.6l-.3 .3h-.4M253.3 168.4l.6-.2v.3zM253.3 166.4v9.1M257.7 173.3v.2M257.7 173.5h.6M257.9 173.7a.36 .36 0 0 1-.2-.5 .36 .36 0 0 1 .6 0 .36 .36 0 0 1-.2 .5M258.4 173.3v.2M259.6 168.4h-48.7M267 168.2l.6 .2-.6 .1zM267.6 168.4l.6-.2v.3z"/>
<path d="M267.6 166.4v22.9M267.6 175.5h17.6M270.1 168.4h-7M273.6 168.4h7.1M277.6 173.7v34.3M277.6 174.5h3M280.1 168.2l.6 .2-.6 .1zM280.6 174.3v.2M280.6 174.5v32.8M280.7 166.4v40.9M283.2 175.5l.2 .6h-.3zM283.2 175.5v11.6"/>
<path d="M286.9 173.7l.1 .6h-.3zM286.9 173.7v13.4M107.3 186.6v8.6l.6 3.5M107.9 198.7a1.7 1.7 0 0 0 2.2 1.2M107.9 183.1h.1M107.9 198.7h.1M107.9 183.1l.8 .1M107.9 183.1l-.6 3.5M108.7 183.5l1.4 .1M108.7 183.5a64.4 64.4 0 0 0 0 14.8M108.7 183.2v.3M108.7 198.3v.3"/>
<path d="M108.7 198.6l.1 .4M108.7 198.6l-.8 .1M108.8 182.7l-.1 .5M108.8 199l.6 .7 .7 .2M108.8 199h3.7M108.8 182.7h3.7M110.1 181.9h-.6a1.42 1.42 0 0 0-1.6 1.2M110.1 183.6a66.5 66.5 0 0 0 0 14.6M110.1 198.2l-1.4 .1M110.1 181.9l-.6 .1-.7 .7M110.1 198.2h3.2v1.4M110.1 199.9h7.2"/>
<path d="M110.1 181.9h7.2M112.5 199.7h.1M112.5 182.7v.8M112.5 199v.7M112.5 198.3v.7M112.5 182v.7M112.5 198.3h.8M112.5 199.7h.8M112.5 182h.8M112.5 183.5h.8M113.3 199.6v.3M113.3 181.9v.3"/>
<path d="M113.3 182.2v1.4h-3.2M113.3 182.2h4M113.3 199.6h4M117.3 199.9v.3h3.4M117.3 199.6v.3M117.3 181.9v.3M117.3 182.2v17.4M117.3 199.3h3.4M117.3 182.5h3.4M120.7 199.3v.9M120.7 181.6v.9M120.7 181.6h-3.4v.3"/>
<path d="M120.7 182.5v16.8M124.7 180.5h74.2M124.7 180.9h73.7M131.9 191.8l.1 .6h-.3zM142.8 192.5l-1.1 2.8M153 192.9h2.3M153.3 193.8l.9 1.3M154.2 192.9v2.2M155 193.8l-.8 1.3M196.4 182.8l4 16.3M196.8 182.7l4 16.3M200.5 198.9l-4 4"/>
<path d="M200.8 199.2l-4 4M206.4 182.8l4 16.3M206.8 182.7l4 16.3M208.5 180.9h69.1M208.9 180.5h68.7M210.5 198.9l-4 4M210.8 199.2l-4 4M266.8 190.2a1.08 1.08 0 0 1 1.3-.2 1.08 1.08 0 0 1 .5 1.3 1.06 1.06 0 0 1-1.5 .5 1.06 1.06 0 0 1-.3-1.6zM266.9 190.9h1.4M267.6 190.2v1.4M283.2 192.4v13.9M286.9 192.4v15.6"/>
<path d="M346.2 193.8h7.5M348.1 196.6h.3l-.2 .6zM348.2 193.8l.2 .6h-.3zM348.2 193.8v6.3M351.5 191.4h1M351.9 191.3l.6 .1-.6 .2zM352.5 189.4v4.4a1.71 1.71 0 0 0-1.7 1.7 1.71 1.71 0 0 0 1.7 1.7M353.7 191.4l.6-.1v.3zM353.7 189.4v4.4M353.7 191.4h3.5M353.7 193.8a1.71 1.71 0 0 1 1.7 1.7 1.71 1.71 0 0 1-1.7 1.7h-7.5M364.9 194.4h14.3"/>
<path d="M120.7 200.2l.1 7.3M120.7 207.1h4M120.8 207.5h3.8M124.7 207.6h73M124.7 201.3h73.6M124.7 200.9h74.1M124.7 207.4l-.1 .1M130.9 206.4l1.5 .6M131.9 207.3l.1 .6h-.3zM131.9 205.3v7.9h24.2M132.9 208l.7 .3h16.5M135.7 213.5l-1.1 2.9"/>
<path d="M147.9 210.4h2.2M148.2 211.3l.8 1.3M149 210.4v2.2M149.9 211.3l-.9 1.3M150.1 208.3h1.2M150.1 208v.3M151.3 208.3h6.9M151.3 208v.3M158.2 208.3h1.1M158.2 208v.3M159.3 208v.3M176.5 208l-.6 .3h-16.6"/>
<path d="M196.4 203.1l2 8.1M196.8 203l2 8.1M206.4 203.1l2 8.1M206.8 203l2 8.1M207.7 207.6h69.9M208.4 201.3h69.2M208.8 200.9h68.8M267.6 207.3l.2 .6h-.4zM267.6 205.3v7.9h22.5M267.6 206.3h17.6M273.2 213.5l-1.2 2.9M277.6 207.3h3"/>
<path d="M277.6 207.5h3M280.6 207.3h.1M280.6 207.3v.2M280.7 207.3l-.1 .2M281.9 210.4h2.2M282.2 211.3l.8 1.3M283 210.4v2.2M283.1 205.7h.3l-.2 .6zM283.8 211.3l-.8 1.3M286.7 207.4h.3l-.1 .6zM288.9 208h-81.1M350.7 207v2.3"/>
<path d="M350.7 208.1h2.3M351.6 207.3l1.4 .8M353 208.1l-1.4 .9M4 245.2h123v47.8M4 253.7h123M4 259.4h123M52.4 245.2v47.8M83.5 253.7v5.7M104.7 253.7v5.7M216 253h200M216 248h65M216 258h65"/>
<path d="M228.6 243v15M255.2 243v15M281 243v50M296 243v30M346 243v30M361 243v30M381 253v20M392 253v20M416 243h-200v50M4 265h123M4 270.6h123M4 276.2h123"/>
<path d="M84.9 279.3h1.3M85.5 278.6v1.3M216 278h65M216 273h200M216 263h165M216 268h65M231 263v15M256 263v15M311 273v20M393.4 260.5l9-2.5v10l-9-2.5zM4 281.8h123M4 287.4h123"/>
<path d="M83.5 287.4v5.6M84.9 280.6h1.3M104.7 287.4v5.6M267.4 287.2h1.2M267.4 286h1.2M268 285.5v1.1"/>
<circle cx="126.1" cy="53.2" r=".82"/>
<circle cx="126.1" cy="53.2" r=".84"/>
<circle cx="141.1" cy="45.5" r=".71"/>
<circle cx="141.2" cy="45.5" r=".86"/>
<circle cx="146.1" cy="45.5" r=".87"/>
<circle cx="146.1" cy="45.5" r=".71"/>
<circle cx="150" cy="45.5" r=".95"/>
<circle cx="150" cy="45.5" r=".99"/>
<circle cx="154.7" cy="45.5" r=".44"/>
<circle cx="154.7" cy="45.5" r=".85"/>
<circle cx="159.4" cy="45.5" r=".95"/>
<circle cx="159.4" cy="45.5" r=".99"/>
<circle cx="163.3" cy="45.5" r=".87"/>
<circle cx="163.3" cy="45.5" r=".71"/>
<circle cx="168.3" cy="45.5" r=".72"/>
<circle cx="168.3" cy="45.5" r=".86"/>
<circle cx="189" cy="44.9" r=".93"/>
<circle cx="224.7" cy="44.9" r=".93"/>
<circle cx="253.3" cy="44.9" r=".93"/>
<circle cx="267.6" cy="44.9" r=".93"/>
<circle cx="276.2" cy="53.2" r=".81"/>
<circle cx="276.2" cy="53.2" r=".86"/>
<circle cx="126.1" cy="67.5" r=".81"/>
<circle cx="126.2" cy="67.5" r=".86"/>
<circle cx="141.1" cy="75.2" r=".71"/>
<circle cx="141.1" cy="75.2" r=".87"/>
<circle cx="146.1" cy="75.2" r=".87"/>
<circle cx="146.1" cy="75.2" r=".71"/>
<circle cx="150" cy="75.2" r=".95"/>
<circle cx="150" cy="75.2" r=".99"/>
<circle cx="154.7" cy="75.2" r=".44"/>
<circle cx="154.7" cy="75.2" r=".85"/>
<circle cx="159.4" cy="75.2" r=".95"/>
<circle cx="159.4" cy="75.2" r=".99"/>
<circle cx="163.3" cy="75.2" r=".87"/>
<circle cx="163.3" cy="75.2" r=".71"/>
<circle cx="168.3" cy="75.2" r=".72"/>
<circle cx="168.3" cy="75.2" r=".87"/>
<circle cx="189" cy="75.8" r=".93"/>
<circle cx="224.7" cy="75.8" r=".93"/>
<circle cx="251.4" cy="77.8" r=".76"/>
<circle cx="251.5" cy="77.8" r=".74"/>
<circle cx="267.6" cy="75.8" r=".93"/>
<circle cx="276.2" cy="67.5" r=".85"/>
<circle cx="276.2" cy="67.5" r=".81"/>
<circle cx="165.1" cy="88" r=".99"/>
<circle cx="126" cy="116.8" r=".85"/>
<circle cx="126" cy="116.8" r=".81"/>
<circle cx="147.3" cy="113.8" r=".77"/>
<circle cx="147.3" cy="113.8" r=".75"/>
<circle cx="147.3" cy="113.8" r=".86"/>
<circle cx="151.7" cy="110.5" r=".28"/>
<circle cx="151.7" cy="110.5" r=".86"/>
<circle cx="151.7" cy="110.5" r=".78"/>
<circle cx="153.6" cy="111" r=".77"/>
<circle cx="153.6" cy="111" r=".74"/>
<circle cx="155.8" cy="111.1" r=".77"/>
<circle cx="155.9" cy="111.1" r=".74"/>
<circle cx="162.1" cy="113.8" r=".85"/>
<circle cx="162.1" cy="113.8" r=".74"/>
<circle cx="162.2" cy="113.8" r=".77"/>
<circle cx="251.6" cy="113.8" r=".77"/>
<circle cx="251.6" cy="113.8" r=".86"/>
<circle cx="251.6" cy="113.8" r=".75"/>
<circle cx="257.9" cy="113.8" r=".86"/>
<circle cx="257.9" cy="113.8" r=".76"/>
<circle cx="257.9" cy="113.8" r=".74"/>
<circle cx="276.3" cy="116.8" r=".86"/>
<circle cx="276.3" cy="116.8" r=".81"/>
<circle cx="347.5" cy="120.3" r="1.22"/>
<circle cx="347.5" cy="127.2" r="1.18"/>
<circle cx="347.5" cy="120.3" r="1.19"/>
<circle cx="347.5" cy="127.1" r="1.21"/>
<circle cx="347.5" cy="127.2" r="1.56"/>
<circle cx="347.5" cy="120.3" r="1.56"/>
<circle cx="347.5" cy="127.1" r="1.43"/>
<circle cx="347.5" cy="120.3" r="1.43"/>
<circle cx="354.3" cy="137.7" r=".78"/>
<circle cx="354.3" cy="137.7" r=".84"/>
<circle cx="355" cy="135.4" r=".96"/>
<circle cx="355" cy="135.4" r="1.02"/>
<circle cx="357.4" cy="134.9" r=".78"/>
<circle cx="362.1" cy="127.2" r="1.56"/>
<circle cx="362.1" cy="127.1" r="1.18"/>
<circle cx="362.1" cy="127.1" r="1.21"/>
<circle cx="362.1" cy="127.1" r="1.43"/>
<circle cx="366.8" cy="134.7" r=".79"/>
<circle cx="366.8" cy="134.7" r=".84"/>
<circle cx="369.1" cy="135.4" r=".96"/>
<circle cx="369.1" cy="135.4" r="1.02"/>
<circle cx="369.6" cy="137.8" r=".78"/>
<circle cx="369.6" cy="137.8" r=".84"/>
<circle cx="376.6" cy="120.3" r="1.21"/>
<circle cx="376.6" cy="127.1" r="1.19"/>
<circle cx="376.6" cy="127.1" r="1.43"/>
<circle cx="376.6" cy="120.3" r="1.43"/>
<circle cx="376.6" cy="127.2" r="1.57"/>
<circle cx="376.6" cy="120.3" r="1.57"/>
<circle cx="376.6" cy="127.1" r="1.22"/>
<circle cx="376.7" cy="120.3" r="1.18"/>
<circle cx="354.5" cy="147.1" r=".78"/>
<circle cx="355" cy="149.5" r=".96"/>
<circle cx="355" cy="149.5" r="1.03"/>
<circle cx="362.1" cy="142.4" r="7.6"/>
<circle cx="366.7" cy="150" r=".78"/>
<circle cx="369.1" cy="149.5" r=".96"/>
<circle cx="369.1" cy="149.5" r="1.03"/>
<circle cx="369.8" cy="147.2" r=".78"/>
<circle cx="369.8" cy="147.2" r=".84"/>
<circle cx="131.8" cy="175.5" r=".92"/>
<circle cx="131.9" cy="175.5" r=".99"/>
<circle cx="153.7" cy="173.4" r=".34"/>
<circle cx="155.7" cy="173.4" r=".35"/>
<circle cx="160.4" cy="175.5" r=".97"/>
<circle cx="160.4" cy="175.5" r=".92"/>
<circle cx="189" cy="175.5" r=".97"/>
<circle cx="189" cy="175.5" r=".92"/>
<circle cx="224.7" cy="175.5" r=".97"/>
<circle cx="224.7" cy="175.5" r=".92"/>
<circle cx="251.4" cy="173.4" r=".35"/>
<circle cx="253.3" cy="175.5" r=".97"/>
<circle cx="253.3" cy="175.5" r=".92"/>
<circle cx="267.6" cy="175.5" r=".97"/>
<circle cx="267.6" cy="175.5" r=".92"/>
<circle cx="128.9" cy="186.6" r=".48"/>
<circle cx="128.9" cy="195.2" r=".48"/>
<circle cx="131.8" cy="190.9" r=".86"/>
<circle cx="142.2" cy="193.9" r=".99"/>
<circle cx="160.4" cy="190.9" r=".86"/>
<circle cx="267.3" cy="190.9" r="3"/>
<circle cx="273.5" cy="186.6" r=".48"/>
<circle cx="273.5" cy="195.2" r=".48"/>
<circle cx="131.8" cy="206.3" r=".93"/>
<circle cx="131.8" cy="206.3" r=".98"/>
<circle cx="135.2" cy="215" r=".98"/>
<circle cx="160.4" cy="206.3" r=".97"/>
<circle cx="160.4" cy="206.3" r=".93"/>
<circle cx="189" cy="206.3" r=".97"/>
<circle cx="189" cy="206.3" r=".93"/>
<circle cx="224.7" cy="206.3" r=".97"/>
<circle cx="253.3" cy="206.3" r=".97"/>
<circle cx="267.6" cy="206.3" r=".97"/>
<circle cx="267.6" cy="206.3" r=".93"/>
<circle cx="272.6" cy="215" r=".99"/>
</g>
<path d="M412.4 262.3a2.5 2.5 0 0 0-4.1-1.1 2.5 2.5 0 0 0 1 4.2 2.5 2.5 0 0 0 3.2-2.9l-.1-.2" fill="none" stroke="#000" stroke-width=".3" stroke-dasharray="30.5 1.3 1.3 1.3" stroke-dashoffset="24.5" stroke-linecap="butt"/>
<path d="M414.8 261.5a5 5 0 0 0-8.3-2 5 5 0 0 0 2.2 8.3 5 5 0 0 0 6.2-6l-.1-.3" fill="none" stroke="#000" stroke-width=".3" stroke-dasharray="30.5 1.3 1.3 1.3" stroke-dashoffset="16.7" stroke-linecap="butt"/>
<g fill="none" stroke="#000" stroke-width=".3" stroke-dasharray="6.3 1.3 1.3 1.3 5.1">
<path d="M198.6 40l2 8.2M208.6 40l2 8.2M200.6 48.2l-4 4M210.6 48.2l-4 4M196.6 72.5l2 8.1M200.6 68.5l-4 4M206.6 72.5l2 8.1M210.6 68.5l-4 4M198.6 108.8l2 4M200.6 112.8l-4 4M208.6 108.8l2 4M210.6 112.8l-4 4"/>
<path d="M196.6 128.8l2 3.9M200.6 124.8l-4 4M206.6 128.8l2 3.9M210.6 124.8l-4 4M198.6 170.6l2 8.1M200.6 178.7l-4 4M208.6 170.6l2 8.1M210.6 178.7l-4 4M200.6 199l-4 4M210.6 199l-4 4M196.6 203l2 8.2M206.6 203l2 8.2"/>
</g>
<path d="M196.6 116.8l4 8M206.6 116.8l4 8" fill="none" stroke="#000" stroke-width=".3" stroke-dasharray="6.3 1.3 1.3 1.3 5.1" stroke-dashoffset="6.3"/>
<path d="M196.6 52.2l4 16.3M206.6 52.2l4 16.3M196.6 182.7l4 16.3M206.6 182.7l4 16.3" fill="none" stroke="#000" stroke-width=".3" stroke-dasharray="6.3 1.3 1.3 1.3 5.1" stroke-dashoffset="2.4"/>
<path d="M362.1 128.7v-11.3" fill="none" stroke="#000" stroke-width=".3" stroke-dasharray="30.5 1.3 1.3 1.3" stroke-dashoffset="26.8"/>
<path d="M266.2 190.9h-.2M267.6 189.4v-.1M267.6 192.3v.1M269 190.9h.2" fill="none" stroke="#000" stroke-width=".3" stroke-dasharray="30.5 1.3 1.3 1.3"/>
<path d="M410 255.7v14.9" fill="none" stroke="#000" stroke-width=".3" stroke-dasharray="30.5 1.3 1.3 1.3" stroke-dashoffset="25"/>
<path d="M403.4 263l12.6-.1" fill="none" stroke="#000" stroke-width=".3" stroke-dasharray="30.5 1.3 1.3 1.3" stroke-dashoffset="26.1"/>
<path d="M216 248v5" fill="none" stroke="#000" stroke-width=".3" stroke-dasharray="30.5 1.3 1.3 1.3" stroke-dashoffset="29.9"/>
<path d="M125.7 45.5v29.7M154.7 45.5v29.7M247.6 45.5v29.7M276.6 45.5v29.7" fill="none" stroke="#f00" stroke-width=".3" stroke-dasharray="30.5 1.3 1.3 1.3" stroke-dashoffset="17.5"/>
<g fill="#000">
<path d="M344.5 127.3l.6 .3h-.6z"/>
<path d="M128.7 34.3l.6-.2v.3zM180.1 34.1l.6 .2-.6 .1z"/>
<path d="M141.1 37.3l.6-.2v.4zM167.7 37.1l.6 .2-.6 .2z"/>
<path d="M247 29.8l.6 .1-.6 .2zM154.7 29.9l.6-.1v.3z"/>
<path d="M280.1 37.1l.6 .2-.6 .2zM276.6 37.3l.6-.2v.4zM361.5 132.2l.6 .1-.6 .2zM345.1 132.3l.6-.1v.3zM280.1 168.2l.6 .2-.6 .1zM267.6 168.4l.6-.2v.3zM353.7 191.4l.6-.1v.3zM351.9 191.3l.6 .1-.6 .2z"/>
<path d="M175.5 45.5l.1 .6h-.2zM175.4 74.6h.2l-.1 .6zM383.1 107.9l.1 .6h-.3zM382.9 129h.3l-.1 .6zM286.9 173.7l.1 .6h-.3zM286.7 207.4h.3l-.1 .6zM283.2 175.5l.2 .6h-.3zM283.1 205.7h.3l-.2 .6z"/>
<path d="M107.3 104.9l.6-.2v.3zM280.1 104.7l.6 .2-.6 .1zM146.1 40.6l.7-.2v.3zM162.7 40.4l.6 .2-.6 .1zM168.3 76.1l-.2 .6h.3zM154.7 76.1l-.1 .6h.3zM107.3 29.9l.6-.1v.3zM154.1 29.8l.6 .1-.6 .2zM107.3 34.3l.6-.2v.3zM125.1 34.1l.6 .2-.6 .1zM362.1 132.3l.6-.1v.3zM378.6 132.2l.6 .1-.6 .2zM131.9 168.4l.6-.2v.3zM159.8 168.2l.6 .2-.6 .1zM131.9 191.8l-.2 .6h.3zM131.9 207.3l-.2 .6h.3zM267.6 207.3l-.2 .6h.4zM107.3 168.4l.6-.2v.3zM131.3 168.2l.6 .2-.6 .1z"/>
<path d="M378.9 103.7l.6 .2-.6 .1zM344.6 103.9l.6-.2v.3z"/>
<path d="M160.4 168.4l.6-.2v.3zM252.7 168.2l.6 .2-.6 .1z"/>
<path d="M267 168.2l.6 .2-.6 .1zM253.3 168.4l.6-.2v.3z"/>
<path d="M348.2 193.8l.2 .6h-.3zM348.1 196.6h.3l-.2 .6z"/>
</g>
<g font-size="6.3">
<text x="282.1" y="250.3">名称</text>
<text x="347.1" y="250.3">图号</text>
<text x="282.1" y="260.3">材质</text>
<text x="347.1" y="260.3">质量</text>
<text x="383.3" y="262.1">视</text>
<text x="383.3" y="269.9">图</text>
<text x="282.1" y="270.3">版次</text>
<text x="347.1" y="270.3">比例</text>
</g>
<g font-size="4.2">
<text x="4.8" y="237.6">注意：1.行走平行度（正面+侧面），450行程内，≤±0.03mm，1000行程内，≤±0.05mm。</text>
<text x="12.2" y="243.3">2.本体形变，450行程内，≤±0.03mm，1000行程内，≤±0.05mm。</text>
<text x="18.6" y="251.3">型号/规格</text>
<text x="68.5" y="251.3">GTH12-1000-BM-M40-C4</text>
<text x="299.8" y="249.5">GTH12-1000-BM-M40-C4</text>
<text x="14.4" y="258.3">螺杆型号/规格</text>
<text x="19.7" y="263.9">有效行程</text>
<text x="63.7" y="258.3">1605</text>
<text x="85.5" y="263.9">1000</text>
<text x="89.9" y="258.3">1610</text>
<text x="111.7" y="258.3">1620</text>
<text x="19.7" y="269.5">精度等级</text>
<text x="87.6" y="269.5">C7</text>
<text x="259" y="267">2022/9/29</text>
<text x="19.7" y="275.2">马达容量</text>
<text x="74.9" y="275.2">400W（无刹车）</text>
<text x="15.5" y="280.8">重复定位精度</text>
<text x="86.7" y="280.8">0.02</text>
<text x="9.1" y="286.4">感应开关方式及数量</text>
<text x="72.7" y="286.4">外挂型三只（C4）</text>
<text x="15.5" y="292">建议最快速度</text>
<text x="60.5" y="292">250MM/S</text>
<text x="86.7" y="292">500MM/S</text>
<text x="107.4" y="292">1000MM/S</text>
</g>
<g font-size="4.1">
<text x="271.3" y="192.4">I</text>
<text x="371.1" y="193.3">I</text>
<text x="365" y="198.5">2 : 3.5</text>
</g>
<g font-size="3.5">
<text x="71.3" y="35.5">64.50 滑台极限位置 1</text>
<text x="111.8" y="31.2">166 滑台原始位置</text>
<text x="156.9" y="35.5">182</text>
<text x="190.8" y="31.2">1000 有效行程</text>
<text x="157.8" y="41.8">60</text>
<text x="157.8" y="38.6">95</text>
<text x="283.5" y="38.6">14.50 滑台极限位置 1</text>
<text x="176.8" y="62.7" transform="rotate(-90 176.8 62.7)">104</text>
<text x="169.9" y="83.3">8 x M6 贯穿</text>
<text x="156.3" y="89.2">2 x</text>
<text x="166.7" y="89.2">6 H7</text>
<text x="179.9" y="89.2">8</text>
<text x="179.2" y="106.1">1282</text>
<text x="359.5" y="105.1">122</text>
<text x="384.4" y="118.7" transform="rotate(-90 384.4 118.7)">76</text>
<text x="329.8" y="125.8">基准面</text>
<text x="334.6" y="133.6">59.50</text>
<text x="381.3" y="133.6">60</text>
<text x="118.1" y="169.6">86</text>
<text x="143.8" y="169.6">100</text>
<text x="203.8" y="169.6">1000</text>
<text x="259.6" y="169.6">50</text>
<text x="270.1" y="169.6">46</text>
<text x="133.5" y="195.2">2 x</text>
<text x="143.9" y="195.2">6 H7</text>
<text x="157.1" y="195.2">6</text>
<text x="284.5" y="192.4" transform="rotate(-90 284.5 192.4)">108</text>
<text x="288.2" y="192.4" transform="rotate(-90 288.2 192.4)">120</text>
<text x="357.2" y="192.7">2</text>
<text x="349.5" y="208.9" transform="rotate(-90 349.5 208.9)">0</text>
<text x="353" y="206.4" transform="rotate(-90 353 206.4)">6</text>
<text x="133.5" y="212.7">22 x M8</text>
<text x="151.8" y="212.7">16</text>
<text x="269.2" y="212.7">4 x M8</text>
<text x="285.8" y="212.7">16</text>
<text x="346" y="210.6" transform="rotate(-90 346 210.6)">+0.012</text>
<text x="349.5" y="214.2" transform="rotate(-90 349.5 214.2)">6</text>
<text x="136.8" y="216.2">6.5 贯穿</text>
<text x="274.2" y="216.2">6.5 贯穿</text>
<text x="221.4" y="246.8">1</text>
<text x="221.4" y="251.8">2</text>
<text x="218.8" y="256.8">序号</text>
<text x="232.2" y="256.8">修 订 版 次</text>
<text x="257.5" y="256.8">设计变更编号</text>
<text x="228.2" y="261.8">设</text>
<text x="240.1" y="261.8">计</text>
<text x="252" y="261.8">变</text>
<text x="263.9" y="261.8">更</text>
<text x="219.1" y="266.7">设 计</text>
<text x="366.6" y="269.3">1:3.5</text>
<text x="219.1" y="271.7">校 核</text>
<text x="219.1" y="276.7">批 准</text>
<text x="222.9" y="282.7">技术要求：</text>
<text x="231.8" y="287.3">1、未标注公差全部 0.1</text>
<text x="231.7" y="291.8">2、未标注倒角全部C0.3</text>
</g>
</svg>
